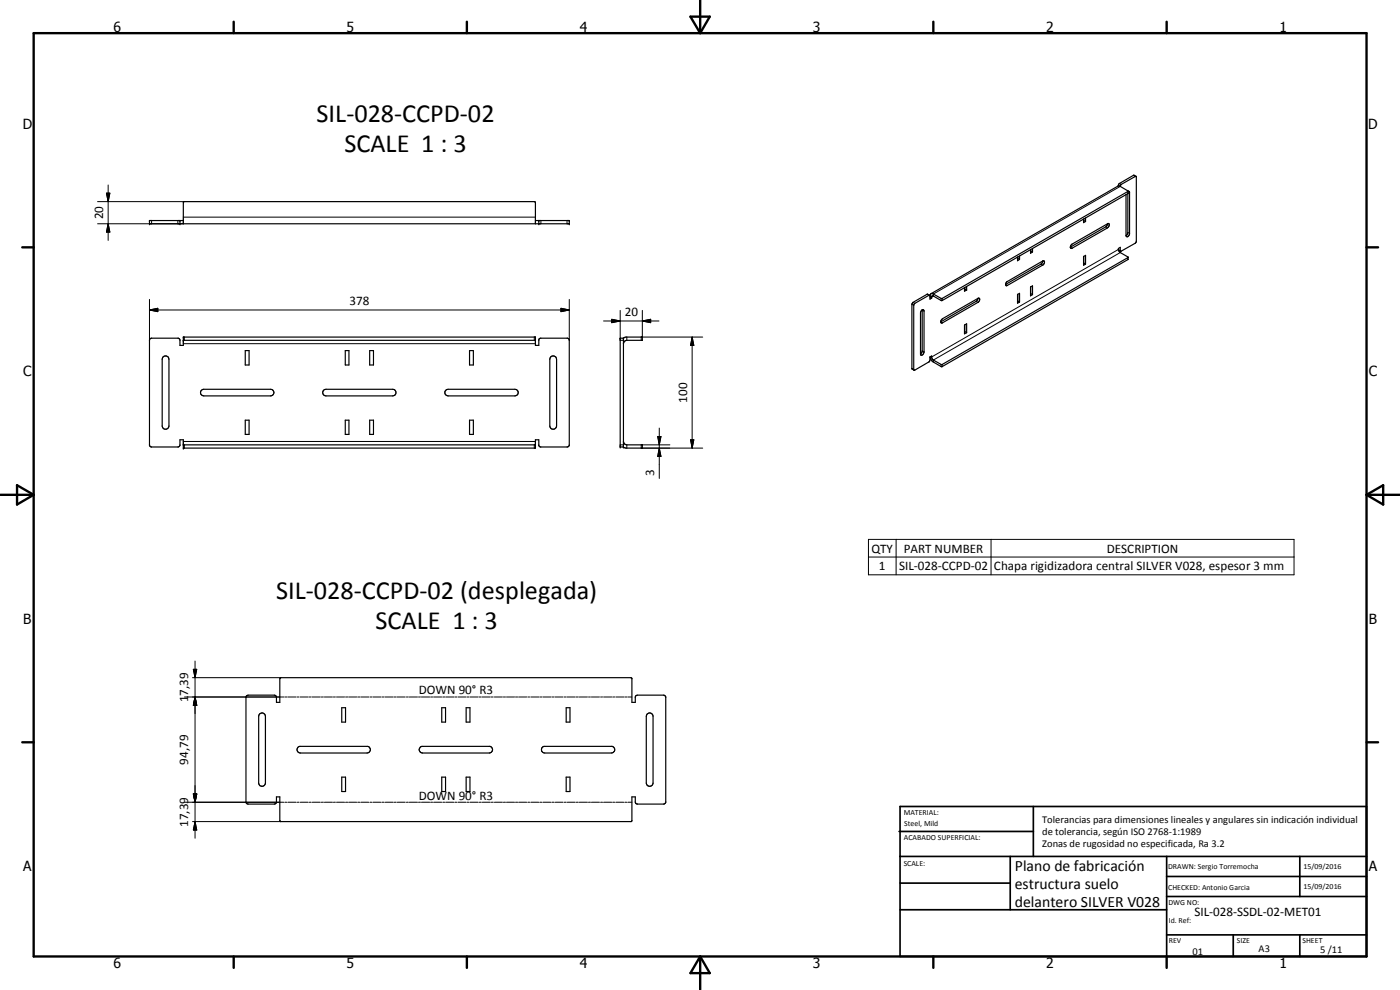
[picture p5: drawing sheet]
<svg xmlns="http://www.w3.org/2000/svg" width="420mm" height="297mm" viewBox="0 0 420 297" stroke-linecap="round" stroke-linejoin="round" font-family="sans-serif">
<g fill="none" stroke="#000" stroke-width=".35">
<path d="M336.2 55.9l2.3 1.4v.8M336.2 55.9l-.6-.1-56.2 32.3M337.9 58.4v12.3M338.5 58.1l-55.7 32.1h-.4l-2.4-1.4-.4 .2v.5M338.5 58.1v11.7l-.6 .9M338.5 57.4l-55.8 32.2-2.8-1.5h-.5M338.5 57.4l.5 .3v12.5a.65 .65 0 0 1-.3 .7 .65 .65 0 0 1-.7 0l-.1-.2M340.9 52.9l.1 19.6-.3 .5-4.3 2.4-.2-.1v-1.1l-.6 .3v.5M340.9 52.9l-4.4 2.4-.3 .6M340.9 52.9l-.8-.3-4.2 2.5-.3 .7M54 66.2v.9M55 67.1v-6.4l.2-.2h105.3l.2 .3v6.3"/>
<path d="M55 66.2h-10.1v.9h125.9v-.9h-10.1M161.7 66.2v.9M305.4 77.1v1.1l.6-.3M305.5 77.1v.5M305.5 77.6l.5 .3M305.5 77.6h-.1M306 76.8v1.1M309.3 74.9v1.1l.6-.4M309.3 75.3l.6 .3M309.3 75.3v.1M309.3 74.8v.5M309.9 74.5v1.1"/>
<path d="M312.9 78.3l-10.7 6.2-.4 .8M312.9 78.3h.2a.67 .67 0 0 1 .4 .7 .67 .67 0 0 1-.6 .5l-10.6 6.1-.3 .1-.2-.4M312.9 78.3l-.5 .9-10.6 6.1M325.2 77l.6-.4v2.6l-.6 .4zM325.2 65.7v1.1l.6-.3M325.2 65.7v.5M325.2 76.9v2M325.2 78.9l.6 .3M325.2 78.9v.1M325.2 66.2l.6 .3M325.2 66.2h.1M325.8 65.4v1.1"/>
<path d="M332.4 67.1h.1a.55 .55 0 0 1 .5 .4 .55 .55 0 0 1-.4 .6l-11 6.4-.4-.3M332.4 67.1l-10.6 6.1-.6 1M332.4 67.1l-.6 1-10.6 6.1M335.6 75l.4 .7 2.5 1.4v.8l-55.8 32.1-3-1.7-.6-1.2M335.6 75l.1 .1M335.7 75.1l.6 .3M338.5 77.3l-55.8 32.1-2.7-1.5-.4-.6v-.5l-.5 .3M276.6 93.1l.5-.1 .2 .3v12.3l-.4 .8-.5 .2-.1-12.8zM276.8 93v12.5l-.5 .7M279 88.6l-.8-.3-4.2 2.4-.3 .6v19.2l.6 .5M279.1 89.2l.5 .3M279.1 88.8l-.3-.2-4.2 2.4-.4 .5 .1 19.5"/>
<path d="M279.4 88.1l-.3 .5v1.1l.5-.2M282.6 95.9l11-6.4 .4 .1v.6l-.4 .5-11 6.2-.2-.2zM289.5 86.3v1.1l.6-.4M289.5 97.5l.6-.3v2.6l-.6 .4zM289.5 86.7l.6 .3M289.5 86.7v.1M289.5 86.3v.4M289.5 97.5v2M289.5 99.5l.6 .3M289.5 99.5v.1M290.1 86v1M293.5 89.5l-.6 .9-10.5 6.2"/>
<path d="M305.4 88.3l.6-.3v2.6l-.6 .4zM305.5 90.3l.5 .3M305.5 90.3l-.1 .1M305.5 88.3v2M309.3 86.1l.6-.3v2.6l-.6 .4zM309.3 86.1v2M309.3 88.1l.6 .3M309.3 88.1h.1M45 101.6l.4-.1h8.1l.5 .5v1.6h1v-2.5h105.7v2.5h1v-1.8l.5-.3h8.1l.5 .5v31.6l-.5 .5h-8.1l-.5-.5v-1.6h-1v2.5h-105.7v-2.5h-1v1.6l-.5 .5h-8.1l-.5-.5v-31.6zM48.9 107.1a1.04 1.04 0 0 1 1.2-.2 1.04 1.04 0 0 1 .6 .9v20a1.02 1.02 0 0 1-1 1 1.02 1.02 0 0 1-1-1v-20zM55 102.1h105.7M60.4 117.2l.8-.4h20a1 1 0 0 1 1 1 1 1 0 0 1-1 1h-20a.99 .99 0 0 1-.8-1.6z"/>
<path d="M73.6 105.2h1.1v4.3h-1.1zM97 117.2l.4-.3 .5-.1h19.9a.99 .99 0 0 1 1 1 .99 .99 0 0 1-1 1h-19.9a1 1 0 0 1-.9-.5 1 1 0 0 1 0-1.1zM103.6 105.2h1.1v4.3h-1.1zM110.9 105.2h1.2v4.3h-1.2zM133.7 117.2l.8-.4h20a1 1 0 0 1 1 1 1 1 0 0 1-1 1h-20a1 1 0 0 1-.9-.5 1 1 0 0 1 .1-1.1zM140.9 105.2h1.2v4.3h-1.2zM165.3 107.1a1.03 1.03 0 0 1 1.1-.2 1.03 1.03 0 0 1 .6 .9v20a1.02 1.02 0 0 1-1 1 1.02 1.02 0 0 1-1-1v-20zM186.1 101.5h1v32.6h-1zM187 101.5l.8-.4h5v1h-4.7l-.6 .3-.4 .7M279.1 107.1v.9l-.3 .6-4.5 2.4M55 133.5h105.7M73.6 126.1h1.1v4.2h-1.1z"/>
<path d="M103.6 126.1h1.1v4.2h-1.1zM110.9 126.1h1.2v4.2h-1.2zM140.9 126.1h1.2v4.2h-1.2zM187.1 132.5l.4 .7 .6 .3h4.7v1h-5l-.8-.4M74 208.8l.5-.2h7.8l.7 .5v1.6h1v-7l.3-.4h105l.3 .2v7.2h1.1v-1.6l.6-.5h7.9l.6 .5v31.7l-.6 .5h-7.9l-.6-.5v-1.7h-1.1v7.2l-.2 .2h-105.2l-.2-.3v-7.1h-1v1.7l-.7 .5h-7.8l-.7-.5v-31.7zM77.9 214.2a1.02 1.02 0 0 1 1.1-.2 1.02 1.02 0 0 1 .7 .9v20a1.02 1.02 0 0 1-1.1 1 1.02 1.02 0 0 1-1-1v-20zM102.6 212.3h1.1v4.4h-1.1zM132.6 212.3h1.1v4.4h-1.1zM139.9 212.3h1.1v4.4h-1.1zM169.9 212.3h1.2v4.4h-1.2zM194.2 214.2a1.02 1.02 0 0 1 1.1-.2 1.02 1.02 0 0 1 .7 .9v20a1.02 1.02 0 0 1-1 1 1.02 1.02 0 0 1-1-1v-20zM89.5 224.2l.4-.3h20.5a1.01 1.01 0 0 1 .8 1.2 1.01 1.01 0 0 1-1.1 .8h-19.9a1.02 1.02 0 0 1-1-.6 1.02 1.02 0 0 1 .3-1.1z"/>
<path d="M102.6 233.2h1.1v4.3h-1.1zM126.1 224.2l.5-.3h20.5a1.01 1.01 0 0 1 .7 1.1 1.01 1.01 0 0 1-1 .9h-20a1.05 1.05 0 0 1-.9-.6 1.05 1.05 0 0 1 .2-1.1zM132.6 233.2h1.1v4.3h-1.1zM139.9 233.2h1.1v4.3h-1.1zM162.6 224.4l.6-.5h20.5a1.01 1.01 0 0 1 .8 1.2 1.01 1.01 0 0 1-1 .8h-20a1.02 1.02 0 0 1-.9-1.5zM169.9 233.2h1.2v4.3h-1.2z"/>
</g>
<g fill="none" stroke="#000" stroke-width=".3">
<path d="M32 58h1l-.5 2.5zM32.5 55.5v16.6M335.6 55.6l.5 .3M336 55l.5 .3M336.2 55.9l-56.1 32.3v.6l-.5 .4-.5-.4M338.5 57.4v.7M338.5 57.5l.5 .3M340.1 52.6l.6 .4M29.3 67.1h25.7M29.3 60.5h26M32.5 67.1l.5 2.5h-1zM45.5 66.2v.9"/>
<path d="M53.4 66.2v.9M55 65.2h105.7M162.3 66.2v.9M170.2 66.2v.9M312.4 79.2l.5 .3M321.2 74.2l.6 .3M331.8 68.1l.6 .3M336.2 75.8l-56.1 32.2v.6M336.2 75.2l-.6-.4-56 32.3-.3-.1M338.5 77.3v.6M338.5 69.8l.5 .3M44.9 93l2.5-.5v1z"/>
<path d="M44.9 93h125.9M44.9 89.8v12.3M168.3 92.5l2.5 .5-2.5 .5zM170.8 89.8v12.3M181.1 96.3h16.7M183.6 95.8l2.5 .5-2.5 .5zM186.1 93.1v9h1M192.8 96.3l2.5-.5v1zM192.8 93.1v8M273.7 91.3l.5 .3M274 90.7l.6 .3M276.8 93l.5 .3"/>
<path d="M278.2 88.3l.5 .3M282.4 96.6l.5 .3M282.4 89.5v.7M282.8 89.5v.7M292.9 90.4l.6 .3M301.8 85.3l.5 .3M55 103.1h105.7M55.3 101.1v1M160.3 101.1v1M188.1 101.1v1M207.7 101.1l.5 2.5h-.9zM207.7 101.1v33.4"/>
<path d="M210.9 101.1h-18.5v1M273.7 110.5l.5 .3M276.8 105.3l.5 .3M282.4 109.3v.7M282.8 109.3v.7M55 132.5h105.7M55.3 133.5v1M160.3 133.5v1M186.1 133.5h1M188.1 133.5v1M197.4 131h1l-.5 2.5zM197.9 134.5l.5 2.4h-1z"/>
<path d="M197.9 128.4v15.2M201 133.5h-8.6v1h18.5M207.3 132h.9l-.5 2.5zM260.6 161.8h127.8v10.7h-127.8zM260.6 167.1h127.8M268.9 161.8v10.7M297.4 161.8v10.7M58.5 198.3v53.2M55.4 209.1h29.8M57.8 203.3h26.5M58 200.8h1l-.5 2.5zM58.5 209.1l.5 2.5h-1z"/>
<path d="M85.5 209.1h.6M86.4 209.1h2.4M89.1 209.1h.6M90.1 209.1h2.4M92.8 209.1h.6M93.7 209.1h2.4M96.4 209.1h.7M97.4 209.1h2.4M100.1 209.1h.6M101 209.1h2.4M103.7 209.1h.6M104.6 209.1h2.4"/>
<path d="M107.3 209.1h.7M108.3 209.1h2.4M111 209.1h.6M111.9 209.1h2.4M114.6 209.1h.7M115.6 209.1h2.4M118.3 209.1h.6M119.2 209.1h2.4M122 209.1h.5M122.8 209.1h2.5M125.6 209.1h.6M126.5 209.1h2.4"/>
<path d="M129.2 209.1h.6M130.1 209.1h2.4M132.9 209.1h.6M133.8 209.1h2.4M136.5 209.1h.6M137.4 209.1h2.5M140.2 209.1h.5M141 209.1h2.5M143.8 209.1h.6M144.7 209.1h2.4M147.4 209.1h.6M148.4 209.1h2.4"/>
<path d="M151.1 209.1h.6M152 209.1h2.4M154.7 209.1h.7M155.6 209.1h2.5M158.4 209.1h.6M159.3 209.1h2.4M162 209.1h.6M162.9 209.1h2.4M165.6 209.1h.7M166.6 209.1h2.4M169.3 209.1h.6M170.2 209.1h2.4"/>
<path d="M172.9 209.1h.7M173.9 209.1h2.4M176.6 209.1h.6M177.5 209.1h2.4M180.2 209.1h.6M181.1 209.1h2.5M183.9 209.1h.6M184.8 209.1h2.4M187.5 209.1h.6M188.4 209.1h1.2M58 238.2h1l-.5 2.5zM55.4 240.7h29.8"/>
<path d="M57.8 246.5h26.5M58.5 246.5l.5 2.5h-1zM85.5 240.7h.6M86.4 240.7h2.4M89.1 240.7h.6M90.1 240.7h2.4M92.8 240.7h.6M93.7 240.7h2.4M96.4 240.7h.7M97.4 240.7h2.4M100.1 240.7h.6M101 240.7h2.4"/>
<path d="M103.7 240.7h.6M104.6 240.7h2.4M107.3 240.7h.7M108.3 240.7h2.4M111 240.7h.6M111.9 240.7h2.4M114.6 240.7h.7M115.6 240.7h2.4M118.3 240.7h.6M119.2 240.7h2.4M122 240.7h.5M122.8 240.7h2.5"/>
<path d="M125.6 240.7h.6M126.5 240.7h2.4M129.2 240.7h.6M130.1 240.7h2.4M132.9 240.7h.6M133.8 240.7h2.4M136.5 240.7h.6M137.4 240.7h2.5M140.2 240.7h.5M141 240.7h2.5M143.8 240.7h.6M144.7 240.7h2.4"/>
<path d="M147.4 240.7h.6M148.4 240.7h2.4M151.1 240.7h.6M152 240.7h2.4M154.7 240.7h.7M155.6 240.7h2.5M158.4 240.7h.6M159.3 240.7h2.4M162 240.7h.6M162.9 240.7h2.4M165.6 240.7h.7M166.6 240.7h2.4"/>
<path d="M169.3 240.7h.6M170.2 240.7h2.4M172.9 240.7h.7M173.9 240.7h2.4M176.6 240.7h.6M177.5 240.7h2.4M180.2 240.7h.6M181.1 240.7h2.5M183.9 240.7h.6M184.8 240.7h2.4M187.5 240.7h.6M188.4 240.7h1.2"/>
</g>
<g fill="#000">
<circle cx="44.9" cy="66.2" r=".18"/>
<circle cx="44.9" cy="67.1" r=".18"/>
<circle cx="54" cy="67.1" r=".18"/>
<circle cx="54" cy="66.2" r=".18"/>
<circle cx="161.7" cy="66.2" r=".18"/>
<circle cx="161.7" cy="67.1" r=".18"/>
<circle cx="170.8" cy="66.2" r=".18"/>
<circle cx="170.8" cy="67.1" r=".18"/>
<circle cx="276.8" cy="93" r=".18"/>
<circle cx="55" cy="101.1" r=".18"/>
<circle cx="55" cy="102.1" r=".18"/>
<circle cx="186.1" cy="101.5" r=".18"/>
<circle cx="187.1" cy="101.5" r=".18"/>
<circle cx="55" cy="134.5" r=".18"/>
<circle cx="55" cy="133.5" r=".18"/>
<circle cx="186.1" cy="134.1" r=".18"/>
<circle cx="187.1" cy="134.1" r=".18"/>
</g>
<g fill="none" stroke="#000" stroke-width=".71">
<path d="M10.1 9.9h400v277.1h-400zM70.1 6.5v3.4M140.1 6.5v3.4M207.2 5h5.8l-2.9 4.9zM210.1 0v9.9M280.1 6.5v3.4M350.1 6.5v3.4M6.7 74.2h3.4M410.1 74.2h3.5M.1 148.5h10M5.1 145.6l5 2.9-5 2.9zM410.1 148.5h10"/>
<path d="M410.1 148.5l5-2.9v5.8zM6.7 222.7h3.4M410.1 222.7h3.5M70.1 287v3.4M140.1 287v3.4M210.1 287v10M210.1 287l2.9 5h-5.8zM280.1 287v3.4M350.1 287v3.4"/>
</g>
<g fill="none" stroke="#000" stroke-width=".51">
<path d="M269.8 249.5h40.3M270.1 242h140v45h-140zM270.1 257h140M303.2 257v16M310.1 242v15M350.1 257v30M390.1 257v12M270.1 265h33.1M270.1 273h80M350.1 269h60M350.1 263h60M350.1 280.5h60"/>
<path d="M370.1 280.5v6.5M390.1 280.5v6.5"/>
</g>
<g fill="#000">
<path d="M32 58h1l-.5 2.5zM32.5 67.1l.5 2.5h-1zM44.9 93l2.5-.5v1zM168.3 92.5l2.5 .5-2.5 .5zM183.6 95.8l2.5 .5-2.5 .5zM192.8 96.3l2.5-.5v1zM207.7 101.1l.5 2.5h-.9zM197.4 131h1l-.5 2.5zM197.9 134.5l.5 2.4h-1zM207.3 132h.9l-.5 2.5zM58 200.8h1l-.5 2.5zM58.5 209.1l.5 2.5h-1z"/>
<path d="M58 238.2h1l-.5 2.5zM58.5 246.5l.5 2.5h-1z"/>
</g>
<g font-size="7.9">
<text x="95" y="36.6">SIL-028-CCPD-02</text>
<text x="103.4" y="45.6">SCALE 1 : 3</text>
<text x="82.9" y="179.6">SIL-028-CCPD-02 (desplegada)</text>
<text x="112.7" y="188.6">SCALE 1 : 3</text>
</g>
<g font-size="4.7">
<text x="304.6" y="261.2">Plano de fabricación</text>
<text x="304.6" y="266.6">estructura suelo</text>
<text x="304.6" y="272">delantero SILVER V028</text>
</g>
<g font-size="4.2">
<text x="34" y="9.6">6</text>
<text x="104" y="9.6">5</text>
<text x="174" y="9.6">4</text>
<text x="244" y="9.6">3</text>
<text x="314" y="9.6">2</text>
<text x="384" y="9.6">1</text>
<text x="6.8" y="38.7">D</text>
<text x="410.6" y="38.7">D</text>
<text x="7" y="112.9">C</text>
<text x="410.8" y="112.9">C</text>
<text x="7" y="187.1">B</text>
<text x="410.8" y="187.1">B</text>
<text x="7" y="261.4">A</text>
<text x="410.8" y="261.4">A</text>
<text x="34" y="290.4">6</text>
<text x="104" y="290.4">5</text>
<text x="174" y="290.4">4</text>
<text x="244" y="290.4">3</text>
<text x="314" y="290.4">2</text>
<text x="384" y="290.4">1</text>
</g>
<g font-size="3.9">
<text x="30.9" y="65.8" transform="rotate(-90 30.9 65.8)">20</text>
<text x="104.9" y="91.5">378</text>
<text x="187.5" y="94.8">20</text>
<text x="206.2" y="120.8" transform="rotate(-90 206.2 120.8)">100</text>
<text x="196.3" y="142.8" transform="rotate(-90 196.3 142.8)">3</text>
<text x="261.5" y="165.8">QTY</text>
<text x="271.2" y="165.8">PART NUMBER</text>
<text x="332.2" y="165.8">DESCRIPTION</text>
<text x="263.8" y="171.1">1</text>
<text x="269.8" y="171.1">SIL-028-CCPD-02</text>
<text x="298.3" y="171.2">Chapa rigidizadora central SILVER V028, espesor 3 mm</text>
<text x="56.5" y="208.7" transform="rotate(-90 56.5 208.7)">7,39</text>
<text x="125.7" y="208.3">DOWN 90° R3</text>
<text x="56.5" y="210.7" transform="rotate(-90 56.5 210.7)">1</text>
<text x="56.5" y="229.4" transform="rotate(-90 56.5 229.4)">94,79</text>
<text x="125.7" y="239.9">DOWN 90° R3</text>
<text x="56.5" y="248.1" transform="rotate(-90 56.5 248.1)">17,39</text>
<text x="358.5" y="275">SIL-028-SSDL-02-MET01</text>
</g>
<g font-size="3.1">
<text x="312.7" y="246.8">Tolerancias para dimensiones lineales y angulares sin indicación individual</text>
<text x="312.7" y="250.4">de tolerancia, según ISO 2768-1:1989</text>
<text x="312.7" y="254">Zonas de rugosidad no especificada, Ra 3.2</text>
<text x="357.9" y="286.4">01</text>
<text x="377.7" y="285.6">A3</text>
<text x="396.2" y="285.9">5 /11</text>
</g>
<g font-size="2.4">
<text x="271.2" y="244.4">MATERIAL:</text>
<text x="271.3" y="252">ACABADO SUPERFICIAL:</text>
<text x="271.4" y="247.9">Steel, Mild</text>
<text x="271.2" y="259.7">SCALE:</text>
<text x="350.6" y="260.8">DRAWN: Sergio Torremocha</text>
<text x="391.2" y="260.6">15/09/2016</text>
<text x="350.6" y="267">CHECKED: Antonio Garcia</text>
<text x="391.2" y="266.7">15/09/2016</text>
<text x="350.6" y="271.4">DWG NO:</text>
<text x="350.8" y="276.9">Id. Ref:</text>
<text x="350.8" y="282.8">REV</text>
<text x="371.2" y="282.9">SIZE</text>
<text x="390.9" y="282.9">SHEET</text>
</g>
</svg>
